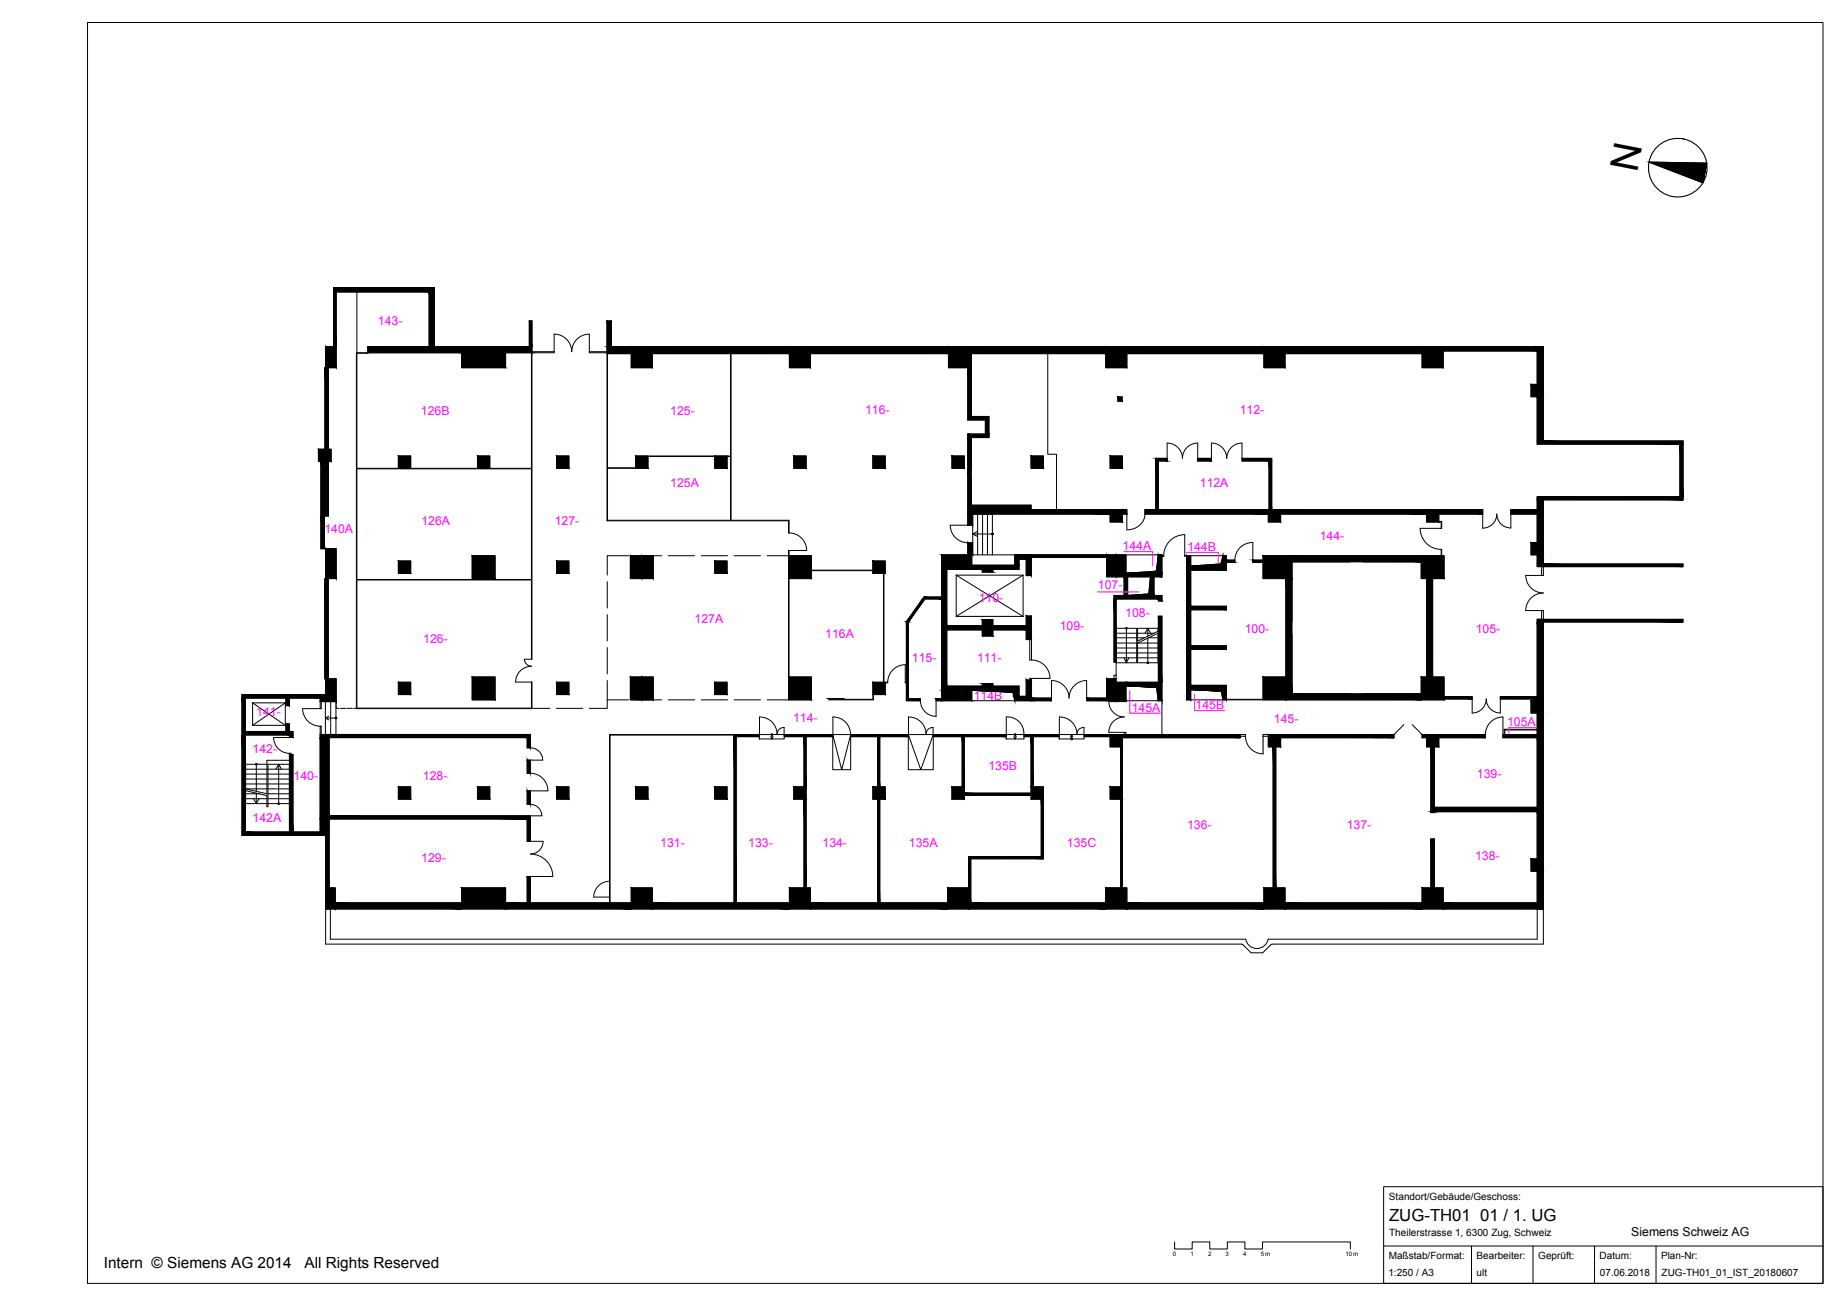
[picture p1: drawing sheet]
<svg xmlns="http://www.w3.org/2000/svg" width="420mm" height="297mm" viewBox="0 0 420 297" stroke-linecap="round" stroke-linejoin="round" font-family="sans-serif">
<!-- layer: S_Schraffur_Wand_tragend -->
<g fill="#000" stroke="#000" stroke-width=".23">
<path d="M233.1 167.2h8z"/>
<path d="M75.9 66.5l.6 12.4v-12.4zM75.9 66.5l.6 12.4h-.6z"/>
<path d="M74.1 78.9l2.4 4.8v-4.8zM74.1 78.9l2.4 4.8h-2.4z"/>
<path d="M75.9 65.5l23 1v-1zM75.9 65.5l23 1h-23z"/>
<path d="M97.7 66.5l1.2 12.4v-12.4zM97.7 66.5l1.2 12.4h-1.2z"/>
<path d="M83.7 78.9l21.4 1.4v-1.4zM83.7 78.9l21.4 1.4h-21.4z"/>
<path d="M105.1 78.9l10 4.8v-4.8zM105.1 78.9l10 4.8h-10z"/>
<path d="M120.5 73l.6 5.9v-5.9zM120.5 73l.6 5.9h-.6z"/>
<path d="M115.1 78.9l6 1.4v-1.4zM115.1 78.9l6 1.4h-6z"/>
<path d="M138.2 73l1 5.9v-5.9zM138.2 73l1 5.9h-1z"/>
<path d="M138.2 78.9l5.5 1.6v-1.6zM138.2 78.9l5.5 1.6h-5.5z"/>
<path d="M143.7 78.9l4.8 4.8v-4.8zM143.7 78.9l4.8 4.8h-4.8z"/>
<path d="M148.5 78.9l31.2 1.6v-1.6zM148.5 78.9l31.2 1.6h-31.2z"/>
<path d="M179.7 78.9l4.8 4.8v-4.8zM179.7 78.9l4.8 4.8h-4.8z"/>
<path d="M184.5 78.9l31.4 1.6v-1.6zM184.5 78.9l31.4 1.6h-31.4z"/>
<path d="M215.9 78.9l4.4 4.8v-4.8zM215.9 78.9l4.4 4.8h-4.4z"/>
<path d="M220.3 78.9l31.4 1.6v-1.6zM220.3 78.9l31.4 1.6h-31.4z"/>
<path d="M251.7 78.9l4.8 4.8v-4.8zM251.7 78.9l4.8 4.8h-4.8z"/>
<path d="M256.5 78.9l31.2 1.6v-1.6zM256.5 78.9l31.2 1.6h-31.2z"/>
<path d="M287.7 78.9l4.8 4.8v-4.8zM287.7 78.9l4.8 4.8h-4.8z"/>
<path d="M292.5 78.9l31.2 1.6v-1.6zM292.5 78.9l31.2 1.6h-31.2z"/>
<path d="M323.7 78.9l4.8 4.8v-4.8zM323.7 78.9l4.8 4.8h-4.8z"/>
<path d="M328.5 78.9l22.8 1v-1zM328.5 78.9l22.8 1h-22.8z"/>
<path d="M349.9 79.9l1.4 7.6v-7.6zM349.9 79.9l1.4 7.6h-1.4z"/>
<path d="M74 83.7l.8 18.6v-18.6zM74 83.7l.8 18.6h-.8z"/>
<path d="M220.3 80.5l.8 3.2v-3.2zM220.3 80.5l.8 3.2h-.8z"/>
<path d="M220.3 83.7l.8 11.1v-11.1zM220.3 83.7l.8 11.1h-.8z"/>
<path d="M220.3 99.6l.8 4.2v-4.2zM220.3 99.6l.8 4.2h-.8z"/>
<path d="M220.3 94.8l4.8 .8v-.8zM220.3 94.8l4.8 .8h-4.8z"/>
<path d="M224.3 95.6l.8 3.2v-3.2zM224.3 95.6l.8 3.2h-.8z"/>
<path d="M220.3 98.8l4.8 .8v-.8zM220.3 98.8l4.8 .8h-4.8z"/>
<path d="M254.4 90.4l1 .9v-.9zM254.4 90.4l1 .9h-1z"/>
<path d="M349.9 90.3l1.4 10.1v-10.1zM349.9 90.3l1.4 10.1h-1.4z"/>
<path d="M348.5 87.5l2.8 2.8v-2.8zM348.5 87.5l2.8 2.8h-2.8z"/>
<path d="M73 117.5l.8 7.4v-7.4zM73 117.5l.8 7.4h-.8z"/>
<path d="M73 105.1l1.8 12.4v-12.4zM73 105.1l1.8 12.4h-1.8z"/>
<path d="M72.5 102.3l2.9 2.8v-2.8zM72.5 102.3l2.9 2.8h-2.9z"/>
<path d="M90.7 103.8l2.8 2.8v-2.8zM90.7 103.8l2.8 2.8h-2.8z"/>
<path d="M108.7 103.8l2.8 2.8v-2.8zM108.7 103.8l2.8 2.8h-2.8z"/>
<path d="M126.7 103.8l2.8 2.8v-2.8zM126.7 103.8l2.8 2.8h-2.8z"/>
<path d="M144.7 103.8l2.8 2.8v-2.8zM144.7 103.8l2.8 2.8h-2.8z"/>
<path d="M162.7 103.8l2.8 2.8v-2.8zM162.7 103.8l2.8 2.8h-2.8z"/>
<path d="M180.7 103.8l2.8 2.8v-2.8zM180.7 103.8l2.8 2.8h-2.8z"/>
<path d="M198.7 103.8l2.8 2.8v-2.8zM198.7 103.8l2.8 2.8h-2.8z"/>
<path d="M216.7 103.8l2.8 2.8v-2.8zM216.7 103.8l2.8 2.8h-2.8z"/>
<path d="M220.3 103.8l.8 2.8v-2.8zM220.3 103.8l.8 2.8h-.8z"/>
<path d="M220.3 106.6l.8 8.4v-8.4zM220.3 106.6l.8 8.4h-.8z"/>
<path d="M220.3 117l1.1 2.5v-2.5zM220.3 117l1.1 2.5h-1.1z"/>
<path d="M220.3 115l14.4 1v-1zM220.3 115l14.4 1h-14.4z"/>
<path d="M234.7 103.8l2.8 2.8v-2.8zM234.7 103.8l2.8 2.8h-2.8z"/>
<path d="M220.3 116l32.4 1v-1zM220.3 116l32.4 1h-32.4z"/>
<path d="M252.7 116l2.8 2.8v-2.8zM252.7 116l2.8 2.8h-2.8z"/>
<path d="M252.7 103.8l2.8 2.8v-2.8zM252.7 103.8l2.8 2.8h-2.8z"/>
<path d="M255.5 116l1 1v-1zM255.5 116l1 1h-1z"/>
<path d="M263 104.9l.6 11.1v-11.1zM263 104.9l.6 11.1h-.6z"/>
<path d="M263 104.3l2.6 .6v-.6zM263 104.3l2.6 .6h-2.6z"/>
<path d="M272.6 104.3l3.1 .6v-.6zM272.6 104.3l3.1 .6h-3.1z"/>
<path d="M260.6 116l28.1 1v-1zM260.6 116l28.1 1h-28.1z"/>
<path d="M282.7 104.3l6.7 .6v-.6zM282.7 104.3l6.7 .6h-6.7z"/>
<path d="M288.8 104.9l.6 11.1v-11.1zM288.8 104.9l.6 11.1h-.6z"/>
<path d="M288.7 116l2.8 2.8v-2.8zM288.7 116l2.8 2.8h-2.8z"/>
<path d="M291.5 116l33.2 1v-1zM291.5 116l33.2 1h-33.2z"/>
<path d="M324.7 116l2.8 2.8v-2.8zM324.7 116l2.8 2.8h-2.8z"/>
<path d="M327.5 116l10 1v-1zM327.5 116l10 1h-10z"/>
<path d="M349.9 113.8l1.4 2.2v-2.2zM349.9 113.8l1.4 2.2h-1.4z"/>
<path d="M343.9 116l7.4 1v-1zM343.9 116l7.4 1h-7.4z"/>
<path d="M349.9 117l1.4 6.5v-6.5zM349.9 117l1.4 6.5h-1.4z"/>
<path d="M349.9 100.4l33.2 .7v-.7zM349.9 100.4l33.2 .7h-33.2z"/>
<path d="M382.4 101.1l.7 12v-12zM382.4 101.1l.7 12h-.7z"/>
<path d="M349.9 113.1l33.2 .7v-.7zM349.9 113.1l33.2 .7h-33.2z"/>
<path d="M73.9 131.7l.8 22.8v-22.8zM73.9 131.7l.8 22.8h-.8z"/>
<path d="M74.1 124.9l2.4 6.8v-6.8zM74.1 124.9l2.4 6.8h-2.4z"/>
<path d="M90.7 127.7l2.8 2.8v-2.8zM90.7 127.7l2.8 2.8h-2.8z"/>
<path d="M107.5 126.5l5.2 5.2v-5.2zM107.5 126.5l5.2 5.2h-5.2z"/>
<path d="M126.7 127.7l2.8 2.8v-2.8zM126.7 127.7l2.8 2.8h-2.8z"/>
<path d="M143.5 126.5l2.6 5.2v-5.2zM143.5 126.5l2.6 5.2h-2.6z"/>
<path d="M146.1 126.5l2.6 5.2v-5.2zM146.1 126.5l2.6 5.2h-2.6z"/>
<path d="M162.7 127.7l2.8 2.8v-2.8zM162.7 127.7l2.8 2.8h-2.8z"/>
<path d="M179.5 126.5l5.2 5.2v-5.2zM179.5 126.5l5.2 5.2h-5.2z"/>
<path d="M198.7 127.7l2.8 2.8v-2.8zM198.7 127.7l2.8 2.8h-2.8z"/>
<path d="M210 136.3l-3.2 5.2 3.7-5.2zM210 136.3l-3.2 5.2h-.5z"/>
<path d="M210.3 135.9l4 .4v-.4zM210.3 135.9l4 .4h-4.3z"/>
<path d="M214.3 129.6l1.2 12.8v-12.8zM214.3 129.6l1.2 12.8h-1.2z"/>
<path d="M214.3 126.3l6.9 2.4v-2.4zM214.3 126.3l6.9 2.4h-6.9z"/>
<path d="M220.3 123.5l1.1 2.8v-2.8zM220.3 123.5l1.1 2.8h-1.1z"/>
<path d="M223.6 129.6l2.4 .6v-.6zM223.6 129.6l2.4 .6h-2.4z"/>
<path d="M231 127.3l.9 1.4v-1.4zM231 127.3l.9 1.4h-.9z"/>
<path d="M214.3 128.7l17.6 .9v-.9zM214.3 128.7l17.6 .9h-17.6z"/>
<path d="M231 126.9l3.8 .4v-.4zM231 126.9l3.8 .4h-3.8z"/>
<path d="M233.6 127.3l1.2 3.7v-3.7zM233.6 127.3l1.2 3.7h-1.2z"/>
<path d="M231 126.3l20.9 .6v-.6zM231 126.3l20.9 .6h-20.9z"/>
<path d="M253.6 136.3l.4 14.4v-14.4zM253.6 136.3l.4 14.4h-.4z"/>
<path d="M251.9 126.3l2.1 5v-5zM251.9 126.3l2.1 5h-2.1z"/>
<path d="M254.1 126.3l2.2 5v-5zM254.1 126.3l2.2 5h-2.2z"/>
<path d="M255.9 131.3l.8 4.2v-4.2zM255.9 131.3l.8 4.2h-.8z"/>
<path d="M261.9 131.3l.8 4.2v-4.2zM261.9 131.3l.8 4.2h-.8z"/>
<path d="M263.7 126.3l.8 .3v-.3zM263.7 126.3l.8 .3h-.8z"/>
<path d="M263.7 126.6l.8 3.9v-3.9zM263.7 126.6l.8 3.9h-.8z"/>
<path d="M256.3 130.5l8.2 .8v-.8zM256.3 130.5l8.2 .8h-8.2z"/>
<path d="M253.6 135.5l10.9 .8v-.8zM253.6 135.5l10.9 .8h-10.9z"/>
<path d="M263.7 136.3l.8 .5v-.5zM263.7 136.3l.8 .5h-.8z"/>
<path d="M270.1 126.5l.9 2.3v-2.3zM270.1 126.5l.9 2.3h-.9z"/>
<path d="M270.1 129.8l.9 8.2v-8.2zM270.1 129.8l.9 8.2h-.9z"/>
<path d="M270.1 138.8l.9 8.2v-8.2zM270.1 138.8l.9 8.2h-.9z"/>
<path d="M278.4 126.5l.8 2.3v-2.3zM278.4 126.5l.8 2.3h-.8z"/>
<path d="M270.1 128.8l9.1 1v-1zM270.1 128.8l9.1 1h-9.1z"/>
<path d="M270.1 138l9.1 .8v-.8zM270.1 138l9.1 .8h-9.1z"/>
<path d="M279.2 127.5l1.9 .5v-.5zM279.2 127.5l1.9 .5h-1.9z"/>
<path d="M285.2 127.5l2.3 .5v-.5zM285.2 127.5l2.3 .5h-2.3z"/>
<path d="M287.5 126.5l5.2 5.2v-5.2zM287.5 126.5l5.2 5.2h-5.2z"/>
<path d="M292.7 127.9l1.4 3.8v-3.8zM292.7 127.9l1.4 3.8h-1.4z"/>
<path d="M292.7 131.7l1.4 26.2v-26.2zM292.7 131.7l1.4 26.2h-1.4z"/>
<path d="M292.7 126.5l30.8 1.4v-1.4zM292.7 126.5l30.8 1.4h-30.8z"/>
<path d="M324.7 131.7l1.4 22.4v-22.4zM324.7 131.7l1.4 22.4h-1.4z"/>
<path d="M323.5 126.5l5.2 5.2v-5.2zM323.5 126.5l5.2 5.2h-5.2z"/>
<path d="M349.9 126.3l1.4 2.1v-2.1zM349.9 126.3l1.4 2.1h-1.4z"/>
<path d="M348.5 123.5l2.8 2.8v-2.8zM348.5 123.5l2.8 2.8h-2.8z"/>
<path d="M349.9 128.4l33.2 .6v-.6zM349.9 128.4l33.2 .6h-33.2z"/>
<path d="M55.1 158.9l.8 7.6v-7.6zM55.1 158.9l.8 7.6h-.8z"/>
<path d="M65.1 158.9l.8 1.7v-1.7zM65.1 158.9l.8 1.7h-.8z"/>
<path d="M55.1 158.1l19 .8v-.8zM55.1 158.1l19 .8h-19z"/>
<path d="M72.9 158.9l1.2 .8v-.8zM72.9 158.9l1.2 .8h-1.2z"/>
<path d="M74.1 154.5l2.4 5.2v-5.2zM74.1 154.5l2.4 5.2h-2.4z"/>
<path d="M90.7 155.3l2.8 2.8v-2.8zM90.7 155.3l2.8 2.8h-2.8z"/>
<path d="M107.5 154.1l5.2 5.2v-5.2zM107.5 154.1l5.2 5.2h-5.2z"/>
<path d="M126.7 155.3l2.8 2.8v-2.8zM126.7 155.3l2.8 2.8h-2.8z"/>
<path d="M143.5 154.1l2.6 5.2v-5.2zM143.5 154.1l2.6 5.2h-2.6z"/>
<path d="M146.1 154.1l2.6 5.2v-5.2zM146.1 154.1l2.6 5.2h-2.6z"/>
<path d="M162.7 155.3l2.8 2.8v-2.8zM162.7 155.3l2.8 2.8h-2.8z"/>
<path d="M179.5 154.1l5.2 5.2v-5.2zM179.5 154.1l5.2 5.2h-5.2z"/>
<path d="M198.7 155.3l2.8 2.8v-2.8zM198.7 155.3l2.8 2.8h-2.8z"/>
<path d="M206.3 141.6l.4 17.5v-17.5zM206.3 141.6l.4 17.5h-.4z"/>
<path d="M206.3 141.5l.4 .1 .1-.1zM206.3 141.5l.4 .1h-.4z"/>
<path d="M206.3 159.1l3.2 .4v-.4zM206.3 159.1l3.2 .4h-3.2z"/>
<path d="M213.1 159.1l1.2 .4v-.4zM213.1 159.1l1.2 .4h-1.2z"/>
<path d="M214.3 143.4l1.2 12.8v-12.8zM214.3 143.4l1.2 12.8h-1.2z"/>
<path d="M214.3 157.1l6.9 2.4v-2.4zM214.3 157.1l6.9 2.4h-6.9z"/>
<path d="M223.6 141l2.4 1.4v-1.4zM223.6 141l2.4 1.4h-2.4z"/>
<path d="M223.6 143.4l2.4 1.4v-1.4zM223.6 143.4l2.4 1.4h-2.4z"/>
<path d="M223.6 155.6l2.4 .6v-.6zM223.6 155.6l2.4 .6h-2.4z"/>
<path d="M214.3 156.2l17.6 .9v-.9zM214.3 156.2l17.6 .9h-17.6z"/>
<path d="M231 157.1l.9 1.4v-1.4zM231 157.1l.9 1.4h-.9z"/>
<path d="M233.6 140.2l1.2 2.2v-2.2zM233.6 140.2l1.2 2.2h-1.2z"/>
<path d="M214.3 142.4l20.5 1v-1zM214.3 142.4l20.5 1h-20.5z"/>
<path d="M233.6 143.4l1.2 2.2v-2.2zM233.6 143.4l1.2 2.2h-1.2z"/>
<path d="M233.6 154.8l1.2 3.7v-3.7zM233.6 154.8l1.2 3.7h-1.2z"/>
<path d="M231 158.5l3.8 1v-1zM231 158.5l3.8 1h-3.8z"/>
<path d="M234.8 158.9l4.5 .6v-.6zM234.8 158.9l4.5 .6h-4.5z"/>
<path d="M247.3 158.9l4.6 .6v-.6zM247.3 158.9l4.6 .6h-4.6z"/>
<path d="M251.9 154.5l2.1 5v-5zM251.9 154.5l2.1 5h-2.1z"/>
<path d="M254.1 155.3l2.2 4.2v-4.2zM254.1 155.3l2.2 4.2h-2.2z"/>
<path d="M263.7 140.3l.8 15v-15zM263.7 140.3l.8 15h-.8z"/>
<path d="M256.3 155.3l8.2 .8v-.8zM256.3 155.3l8.2 .8h-8.2z"/>
<path d="M263.7 156.1l.8 3.4v-3.4zM263.7 156.1l.8 3.4h-.8z"/>
<path d="M270.1 147.8l.9 8.2v-8.2zM270.1 147.8l.9 8.2h-.9z"/>
<path d="M270.1 157l.9 2.3v-2.3zM270.1 157l.9 2.3h-.9z"/>
<path d="M270.1 147l9.1 .8v-.8zM270.1 147l9.1 .8h-9.1z"/>
<path d="M270.1 156l9.1 1v-1zM270.1 156l9.1 1h-9.1z"/>
<path d="M278.4 157l.8 2.3v-2.3zM278.4 157l.8 2.3h-.8z"/>
<path d="M287.5 154.1l5.2 5.2v-5.2zM287.5 154.1l5.2 5.2h-5.2z"/>
<path d="M292.7 157.9l30.8 1.4v-1.4zM292.7 157.9l30.8 1.4h-30.8z"/>
<path d="M323.5 154.1l5.2 5.2v-5.2zM323.5 154.1l5.2 5.2h-5.2z"/>
<path d="M328.7 158.6l6.4 .5v-.5zM328.7 158.6l6.4 .5h-6.4z"/>
<path d="M341.5 158.6l8.4 .5v-.5zM341.5 158.6l8.4 .5h-8.4z"/>
<path d="M349.9 141.6l1.4 17.9v-17.9zM349.9 141.6l1.4 17.9h-1.4z"/>
<path d="M348.5 159.5l2.8 2.8v-2.8zM348.5 159.5l2.8 2.8h-2.8z"/>
<path d="M349.9 141l33.2 .6v-.6zM349.9 141l33.2 .6h-33.2z"/>
<path d="M55.1 167.3l.8 22.1v-22.1zM55.1 167.3l.8 22.1h-.8z"/>
<path d="M65.1 164.8l.8 1.7v-1.7zM65.1 164.8l.8 1.7h-.8z"/>
<path d="M55.1 166.5l11.6 .8v-.8zM55.1 166.5l11.6 .8h-11.6z"/>
<path d="M65.9 167.3l.8 .6v-.6zM65.9 167.3l.8 .6h-.8z"/>
<path d="M65.9 171.7l.8 17.7v-17.7zM65.9 171.7l.8 17.7h-.8z"/>
<path d="M72.9 167.9l2 17.8v-17.8zM72.9 167.9l2 17.8h-2z"/>
<path d="M90.7 179.1l2.8 2.8v-2.8zM90.7 179.1l2.8 2.8h-2.8z"/>
<path d="M108.7 179.1l2.8 2.8v-2.8zM108.7 179.1l2.8 2.8h-2.8z"/>
<path d="M72.9 167.2l47.8 .7v-.7zM72.9 167.2l47.8 .7h-47.8z"/>
<path d="M120 167.9l.7 2.3v-2.3zM120 167.9l.7 2.3h-.7z"/>
<path d="M120 173l.7 3v-3zM120 173l.7 3h-.7z"/>
<path d="M126.7 179.1l2.8 2.8v-2.8zM126.7 179.1l2.8 2.8h-2.8z"/>
<path d="M144.7 179.1l2.8 2.8v-2.8zM144.7 179.1l2.8 2.8h-2.8z"/>
<path d="M162.7 179.1l2.8 2.8v-2.8zM162.7 179.1l2.8 2.8h-2.8z"/>
<path d="M167.1 167.7l.5 37.8v-37.8zM167.1 167.7l.5 37.8h-.5z"/>
<path d="M167.1 167.2l5.7 .5v-.5zM167.1 167.2l5.7 .5h-5.7z"/>
<path d="M183 167.7l.5 11.4v-11.4zM183 167.7l.5 11.4h-.5z"/>
<path d="M180.7 179.1l2.8 2.8v-2.8zM180.7 179.1l2.8 2.8h-2.8z"/>
<path d="M178.5 167.2l11 .5v-.5zM178.5 167.2l11 .5h-11z"/>
<path d="M199.8 167.7l.4 11.4v-11.4zM199.8 167.7l.4 11.4h-.4z"/>
<path d="M198.7 179.1l2.8 2.8v-2.8zM198.7 179.1l2.8 2.8h-2.8z"/>
<path d="M193.6 167.2l13.1 .5v-.5zM193.6 167.2l13.1 .5h-13.1z"/>
<path d="M219 167.7l.5 11.4v-11.4zM219 167.7l.5 11.4h-.5z"/>
<path d="M216.7 179.1l2.8 2.8v-2.8zM216.7 179.1l2.8 2.8h-2.8z"/>
<path d="M212.4 167.2l16.6 .5v-.5zM212.4 167.2l16.6 .5h-16.6z"/>
<path d="M234.7 167.7l.5 11.4v-11.4zM234.7 167.7l.5 11.4h-.5z"/>
<path d="M234.7 179.1l2.8 2.8v-2.8zM234.7 179.1l2.8 2.8h-2.8z"/>
<path d="M233.1 167.2l8 .5v-.5zM233.1 167.2l8 .5h-8z"/>
<path d="M246.8 167.2l5.9 .5v-.5zM246.8 167.2l5.9 .5h-5.9z"/>
<path d="M255.1 170l.4 9.1v-9.1zM255.1 170l.4 9.1h-.4z"/>
<path d="M252.7 179.1l2.8 2.8v-2.8zM252.7 179.1l2.8 2.8h-2.8z"/>
<path d="M252.7 167.2l2.8 2.8v-2.8zM252.7 167.2l2.8 2.8h-2.8z"/>
<path d="M255.5 167.2l26.8 .7v-.7zM255.5 167.2l26.8 .7h-26.8z"/>
<path d="M289.8 170l.6 32.1v-32.1zM289.8 170l.6 32.1h-.6z"/>
<path d="M288.7 167.2l2.8 2.8v-2.8zM288.7 167.2l2.8 2.8h-2.8z"/>
<path d="M291.5 167.2l25.8 .7v-.7zM291.5 167.2l25.8 .7h-25.8z"/>
<path d="M323.7 167.2l1 .7v-.7zM323.7 167.2l1 .7h-1z"/>
<path d="M325.7 170l.8 13.8v-13.8zM325.7 170l.8 13.8h-.8z"/>
<path d="M324.7 167.2l2.8 2.8v-2.8zM324.7 167.2l2.8 2.8h-2.8z"/>
<path d="M327.5 167.2l10.6 .7v-.7zM327.5 167.2l10.6 .7h-10.6z"/>
<path d="M349.9 162.3l1.4 4.9v-4.9zM349.9 162.3l1.4 4.9h-1.4z"/>
<path d="M342.1 167.2l9.2 .7v-.7zM342.1 167.2l9.2 .7h-9.2z"/>
<path d="M349.9 167.9l1.4 15.9v-15.9zM349.9 167.9l1.4 15.9h-1.4z"/>
<path d="M72.9 186.4l2 3v-3zM72.9 186.4l2 3h-2z"/>
<path d="M55.1 189.4l19.8 .8v-.8zM55.1 189.4l19.8 .8h-19.8z"/>
<path d="M74.1 190.2l.8 11.9v-11.9zM74.1 190.2l.8 11.9h-.8z"/>
<path d="M72.9 185.7l47.8 .7v-.7zM72.9 185.7l47.8 .7h-47.8z"/>
<path d="M120 186.4l.7 5.1v-5.1zM120 186.4l.7 5.1h-.7z"/>
<path d="M120 199.5l.7 6v-6zM120 199.5l.7 6h-.7z"/>
<path d="M120 180l.7 3.1v-3.1zM120 180l.7 3.1h-.7z"/>
<path d="M183 181.9l.5 20.2v-20.2zM183 181.9l.5 20.2h-.5z"/>
<path d="M199.8 181.9l.4 23.6v-23.6zM199.8 181.9l.4 23.6h-.4z"/>
<path d="M220.5 195.5l.5 10v-10zM220.5 195.5l.5 10h-.5z"/>
<path d="M219.5 180.5l15.2 .5v-.5zM219.5 180.5l15.2 .5h-15.2z"/>
<path d="M237 181.9l.5 13.1v-13.1zM237 181.9l.5 13.1h-.5z"/>
<path d="M220.5 195l17 .5v-.5zM220.5 195l17 .5h-17z"/>
<path d="M255.1 181.9l.4 20.2v-20.2zM255.1 181.9l.4 20.2h-.4z"/>
<path d="M325.7 191l.8 11.1v-11.1zM325.7 191l.8 11.1h-.8z"/>
<path d="M325.7 184.8l.8 .2v-.2zM325.7 184.8l.8 .2h-.8z"/>
<path d="M349.9 198.3l1.4 7.2v-7.2zM349.9 198.3l1.4 7.2h-1.4z"/>
<path d="M325.7 183.8l25.6 1v-1zM325.7 183.8l25.6 1h-25.6z"/>
<path d="M349.9 184.8l1.4 10.7v-10.7zM349.9 184.8l1.4 10.7h-1.4z"/>
<path d="M348.5 195.5l2.8 2.8v-2.8zM348.5 195.5l2.8 2.8h-2.8z"/>
<path d="M74.1 202.1l2.2 4.8v-4.8zM74.1 202.1l2.2 4.8h-2.2z"/>
<path d="M76.3 205.5l28.8 1.4v-1.4zM76.3 205.5l28.8 1.4h-28.8z"/>
<path d="M105.1 202.1l10 4.8v-4.8zM105.1 202.1l10 4.8h-10z"/>
<path d="M115.1 205.5l28.6 1.4v-1.4zM115.1 205.5l28.6 1.4h-28.6z"/>
<path d="M143.7 202.1l4.8 4.8v-4.8zM143.7 202.1l4.8 4.8h-4.8z"/>
<path d="M148.5 205.5l31.2 1.4v-1.4zM148.5 205.5l31.2 1.4h-31.2z"/>
<path d="M179.7 202.1l4.8 4.8v-4.8zM179.7 202.1l4.8 4.8h-4.8z"/>
<path d="M184.5 205.5l31.2 1.4v-1.4zM184.5 205.5l31.2 1.4h-31.2z"/>
<path d="M215.7 202.1l4.8 4.8v-4.8zM215.7 202.1l4.8 4.8h-4.8z"/>
<path d="M220.5 205.5l31.2 1.4v-1.4zM220.5 205.5l31.2 1.4h-31.2z"/>
<path d="M251.7 202.1l4.8 4.8v-4.8zM251.7 202.1l4.8 4.8h-4.8z"/>
<path d="M256.5 205.5l31.2 1.4v-1.4zM256.5 205.5l31.2 1.4h-31.2z"/>
<path d="M287.7 202.1l4.8 4.8v-4.8zM287.7 202.1l4.8 4.8h-4.8z"/>
<path d="M292.5 205.5l31.2 1.4v-1.4zM292.5 205.5l31.2 1.4h-31.2z"/>
<path d="M323.7 202.1l4.8 4.8v-4.8zM323.7 202.1l4.8 4.8h-4.8z"/>
<path d="M328.5 205.5l22.8 1.4v-1.4zM328.5 205.5l22.8 1.4h-22.8z"/>
</g>
<!-- layer: S_Leitungssteigschacht-Schraffur -->
<g fill="#000" stroke="#000" stroke-width=".23">
<path d="M261.9 131.3v3.9h-.4zM263.7 126.3v3.7h-.5zM278.4 126.5v1.9h-.5zM221.2 157.1h9.8v.5zM256.3 156.1h7.4v.4zM271 157h7.4v.3z"/>
<path d="M261.5 135.2l.4 .3v-.3zM256.7 135.5l4.8-.3 .4 .3z"/>
<path d="M263.2 130l.5 .5v-.5zM256.3 130.5l6.9-.5 .5 .5z"/>
<path d="M277.9 128.4l.5 .4v-.4zM271 128.8l6.9-.4 .5 .4z"/>
<path d="M221.2 157.1l9.8 .5zM230.5 157.6h.5v1.9z"/>
<path d="M256.3 156.1l7.4 .4zM263.2 156.5h.5v3z"/>
<path d="M271 157l7.4 .3zM278 157.3h.4v2z"/>
</g>
<!-- layer: L_Massstab -->
<path d="M267.3 282.7v1.6h4v-1.6h4v1.6h4v-1.6h4v1.6h4v-1.6h20v1.6" fill="none" stroke="#000" stroke-width=".23"/>
<!-- layer: A_Wand_massiv -->
<g fill="none" stroke="#000" stroke-width=".23">
<path d="M75.9 65.5h23v13.4h6.2v1.4h-21.4v-1.4h14v-12.4h-21.2v12.4h-.6zM120.5 73v5.9h-5.4v1.4h6v-7.3M138.2 73v7.5h5.5v-1.6h-4.5v-5.9M148.5 78.9h31.2v1.6h-31.2zM184.5 78.9h31.4v1.6h-31.4zM256.5 78.9h31.2v1.6h-31.2zM292.5 78.9h31.2v1.6h-31.2zM328.5 78.9h22.8v8.6h-1.4v-7.6h-21.4zM74 83.7h.8v18.6h-.8zM349.9 90.3h1.4v10.1h31.8v13.4h-31.8v9.7h-1.4v-6.5h-6v-1h6v-2.9h32.5v-12h-32.5zM221.1 105.8v-6.2h4v-4.8h-4v-14.3h30.6v-1.6h-31.4v16.7h4v3.2h-4v20.7h1.1v-2.5h31.3v-1h-18v-1h-13.6v-6.2M255.5 116h1v1h-1z"/>
<path d="M255.5 116v1M260.6 116h28.1v1h-28.1zM263 104.3h2.6v.6h-2v11.1h-.6zM272.6 104.3h3.1v.6h-3.1zM282.7 104.3h6.7v11.7h-.6v-11.1h-6.1zM288.7 116v1M291.5 116h33.2v1h-33.2zM327.5 116h10v1h-10zM73.8 124.9v-7.4h1v-12.4h-1.8v19.8h1.1M73.9 131.7h.8v22.8h-.8zM214.3 135.9h-4l-4 5.6v18h3.2v-.4h-2.8v-17.5l3.8-5.3h3.8M256.3 130.5h7.4v-4.2h.8v5h-1.8v4.2h1.8v1.3h-.8v-.5h-9.7v14.4h-.4v-15.2h2.3v-4.2"/>
<path d="M256.7 131.3h5.2v4.2h-5.2zM270.1 126.5h.9v2.3h7.4v-2.3h.8v3.3h-8.2v8.2h8.2v.8h-8.2v8.2h8.2v.8h-8.2v8.2h8.2v3.3h-.8v-2.3h-7.4v2.3h-.9zM279.2 127.5h1.9v.5h-1.9zM285.2 127.5h2.3v.5h-2.3zM307.3 127.9h-13.2v13.5M310.3 127.9h13.2v-1.4h-30.8v32.8h30.8v-1.4h-13.2M383.1 128.4h-31.8v-2.1h-1.4v2.7h33.2M55.1 158.1h19v1.6h-1.2v-.8h-7v1.7h-.8v-1.7h-9.2v7.6h9.2v-1.7h.8v1.7h.8v1.4h-.8v-.6h-10v22.1h10v-17.7h.8v17.7h6.2v-22.2h47.8v3h-.7v-2.3h-45.1v17.8h45.8v5.8h-.7v-5.1h-45.1v15.7h-.8v-11.9h-19zM214.3 159.1h-1.2v.4h8.1v-2.4h9.8v2.4h3.8v-4.7h-1.2v3.7h-1.7v-2.3h-5.9v-.6h-2.4v.6h-8.1v-12.8h8.1v1.4h2.4v-1.4h7.6v2.2h1.2v-5.4h-1.2v2.2h-7.6v-1.4h-2.4v1.4h-8.1v-12.8h8.1v.6h2.4v-.6h5.9v-2.3h1.7v3.7h1.2v-4.1h17.1v-.6h-20.9v2.4h-9.8v-2.4h.2v-2.8h-1.1v2.8h-6v33.2M253.6 153.7h.4v.8h-.4zM263.7 140.3h.8v19.2h-.8v-3.4h-7.4v-.8h7.4zM294.1 144.4v13.5h13.2"/>
<path d="M324.7 141.4v-9.7h1.4v22.4h-1.4v-9.7M328.7 158.6h6.4v.5h-6.4zM341.5 158.6h8.4v.5h-8.4zM383.1 141h-33.2v18.5h1.4v-17.9h31.8M120 173h.7v3h-.7zM167.1 167.2h5.7v.5h-5.2v37.8h-.5zM178.5 167.2h11v.5h-6v11.4h-.5v-11.4h-4.5zM193.6 167.2h13.1v.5h-6.5v11.4h-.4v-11.4h-6.2zM212.4 167.2h16.6v.5h-9.5v11.4h-.5v-11.4h-6.6zM233.1 167.2h8v.5h-5.9v11.4h-.5v-11.4h-1.6zM246.8 167.2h5.9v.5h-5.9zM255.1 170h.4v9.1h-.4z"/>
<path d="M255.5 167.2h26.8v.7h-26.8zM291.5 167.2h25.8v.7h-25.8zM323.7 167.2h1v.7h-1zM325.7 170h.8v13.8h23.4v-15.9h-7.8v-.7h7.8v-4.9h1.4v33.2h-1.4v-10.7h-23.4v.2h-.8zM327.5 167.2h10.6v.7h-10.6zM120 199.5h.7v6h23v1.4h-28.6v-1.4h4.9zM120 180h.7v3.1h-.7zM183 181.9h.5v20.2h-.5zM199.8 181.9h.4v23.6h-.4zM219.5 180.5h15.2v.5h-15.2zM220.5 195h16.5v-13.1h.5v13.6h-16.5v10h-.5zM255.1 181.9h.4v20.2h-.4z"/>
<path d="M325.7 191h.8v11.1h-.8zM76.3 205.5h28.8v1.4h-28.8zM148.5 205.5h31.2v1.4h-31.2zM184.5 205.5h31.2v1.4h-31.2zM220.5 205.5h31.2v1.4h-31.2zM256.5 205.5h31.2v1.4h-31.2zM292.5 205.5h31.2v1.4h-31.2zM349.9 206.9v6.9h-61.3M351.3 206.9h-22.8v-1.4h21.4v-7.2h1.4v16.6h-61.7l-2.2 2h-2.6l-2.2-2h-208.5v-8h1.1v6.9h208.3a2.6 2.6 0 0 0 2.6 2.1 2.6 2.6 0 0 0 2.5-2.1"/>
</g>
<!-- layer: A_Treppen+Lift -->
<g fill="none" stroke="#000" stroke-width=".23">
<path d="M221.4 117h4.5v9.3h-4.5M221.4 119.5v4M222.5 117v9.3M223.6 117v9.3M224.8 117v9.3M217.6 130.9v9.4M217.6 130.9h15.3M217.6 130.9l15.3 9.4M221.4 121.5h4.5M221.4 121.5l1.1 .6M222.5 120.9l-1.1 .6M232.9 130.9v9.4"/>
<path d="M232.9 130.9l-15.3 9.4M57.5 160h7.4M57.5 160v5.1M57.5 160l7.4 5.1M64.9 160v5.1M64.9 160l-7.4 5.1M74.1 159.7h2.4v7.5h-2.4zM75.3 159.7v7.5M217.6 140.3h15.3M254 143h4.7v7.9h-4.7zM254 144.1h4.7M254 146.4h4.7"/>
<path d="M254 147.5h4.7M254 148.6h4.7M254 149.7h4.7M254 145.2h4.7M255.8 149.7l.6 1.2M256.4 143v7.9M256.9 149.7l-.5 1.2M258.9 143h4.7v.7l-4.7 2.2zM258.9 146.4l4.7-2.3v6.8h-4.7zM258.9 144.1h3.8M258.9 146.4h4.7M258.9 147.5h4.7"/>
<path d="M258.9 148.6h4.7M258.9 149.7h4.7M258.9 145.2h1.6M261.2 143v1.8M261.2 145.3v5.6M261.2 143l.7 1.1M261.2 143l-.6 1.1M261.4 145.2h2.2M55.9 179.6h4.9M55.9 178.4h4.9M55.9 177.3h4.9M55.9 176.2h4.9"/>
<path d="M55.9 175.1h4.9M57.5 165.1h7.4M58.3 174v6.1M60.8 174h-4.9v5.6M61 179.6h4.9M61 178.4h4.9M61 177.3h4.9M61 176.2h4.9M61 175.1h4.9M63.4 174v8.9M63.4 174l-.6 1.1M63.4 174l.7 1.1"/>
<path d="M65.9 173.1h-5.1v7.6l-4.9-1.1M74.1 163.4h2.4M74.1 163.4l.7 .5M74.8 163l-.7 .4M172.8 167.2h5.7v1h-5.7zM175.4 167.6l.3 .6M175.7 167.2v1M176 167.6l-.3 .6M189.5 167.2h4.1v8h-4.1zM189.5 167.2l2.1 8 2-8M206.7 167.2h5.7v8h-5.7zM206.7 167.2l2.9 8 2.8-8"/>
<path d="M229 167.2h4.1v1h-4.1zM230.8 167.6l.2 .6M231 167.2v1M231.3 167.6l-.3 .6M241.1 167.2h5.7v1h-5.7zM243.9 167.2v1M243.9 167.2l.3 .6M243.9 167.2l-.3 .6M55.9 180.7h3.1M55.9 181.8h4.9M57.7 181.8l.6 1.1M58.3 180.5v2.4"/>
<path d="M59 181.8l-.7 1.1M60.8 182.9h-4.9v-2.9l4.9 1.1v2.5h.2v-9.6h4.9v8.9h-4.9M61 180.7h4.9M61 181.8h4.9"/>
<circle cx="225.9" cy="121.5" r=".2"/>
<circle cx="256.4" cy="143" r=".2"/>
<circle cx="261.2" cy="150.9" r=".2"/>
<circle cx="58.3" cy="174" r=".2"/>
<circle cx="76.5" cy="163.4" r=".2"/>
<circle cx="175.7" cy="167.2" r=".2"/>
<circle cx="231" cy="167.2" r=".2"/>
<circle cx="243.9" cy="168.2" r=".2"/>
<circle cx="63.4" cy="182.9" r=".2"/>
</g>
<!-- layer: A_Tueren -->
<g fill="none" stroke="#000" stroke-width=".23">
<path d="M126.1 80.1v-4a4 4 0 0 1 4 4 4 4 0 0 1 4-4v4M220.3 119.5h-4a4 4 0 0 0 4 4M256.5 117v3.6M260.6 117a3.9 3.9 0 0 1-4.1 3.6M265.6 104.3v-3.4a3.5 3.5 0 0 1 3.5 3.4 3.5 3.5 0 0 1 3.5-3.4v3.4M275.7 104.3v-3.4a3.5 3.5 0 0 1 3.5 3.4 3.5 3.5 0 0 1 3.5-3.4v3.4M337.5 117v3.2a3.2 3.2 0 0 0 3.2-3.2 3.2 3.2 0 0 0 3.2 3.2v-3.2M179.6 121.3a4 4 0 0 1 4 4h-4M269.7 126.5v-4.8a4.8 4.8 0 0 0-4.8 4.9M281.1 127.5a4 4 0 0 1 4.1-4v4.5M328 120.3h-4.8a4.8 4.8 0 0 0 4.9 4.7M351.3 131h-4a4 4 0 0 0 4 4 4 4 0 0 0-4 4h4"/>
<path d="M121 150h-1.6a1.6 1.6 0 0 0 1.6 1.6 3.6 3.6 0 0 0-3.6 3.6h3.6M188.2 159h4M202 155.3a4 4 0 0 1 4-4v4M209.5 159.5a3.6 3.6 0 0 0 3.6 3.6v-3.6M234.8 150.2a4.2 4.2 0 0 1 4.2 4.2h-4.2M239.3 158.9v-4a4 4 0 0 1 4 4 4 4 0 0 1 4-4v4M252.4 159.7a3.5 3.5 0 0 0 3.5 3.5 3.5 3.5 0 0 0-3.5 3.5M252.4 159.7h3.5M335.1 159.1v3.2a3.2 3.2 0 0 0 3.2-3.2 3.2 3.2 0 0 0 3.2 3.2v-3.2M65.9 167.9h-3.6a3.6 3.6 0 0 0 3.6 3.6M72.9 161.3v-1.6h.2v1.6h-4.2a4 4 0 0 0 4 4M72.9 165.3h.2v1.9h-.2z"/>
<path d="M120.7 170.2a2.8 2.8 0 0 1 2.8 2.8h-2.8M120.7 176a4 4 0 0 1 4 4h-4M178.5 165.6v1.6M178.5 165.6a1.52 1.52 0 0 0-1.6 1.5 3.9 3.9 0 0 0-4-3.9v4M189.6 167.2v-4a3.9 3.9 0 0 1 4 4M206.8 167.2v-4a3.9 3.9 0 0 1 4 3.9 1.51 1.51 0 0 1 1.6-1.5v1.6M229 167.2v-4a3.7 3.7 0 0 1 4 4M241.1 167.2v-4a3.9 3.9 0 0 1 4 3.9 1.51 1.51 0 0 1 1.6-1.5v1.6M252.4 166.7h3.5M283.5 167.6a4 4 0 0 0 4 4M319.5 164.9l-2.2 2.3M321.4 164.9l2.3 2.3"/>
<path d="M338.1 167.2a4 4 0 0 1 4-4v4M120.7 191.5h2.9a2.9 2.9 0 0 1-2.9 2.9 5.1 5.1 0 0 1 5.1 5.1h-5.1M120.7 183.1a2.6 2.6 0 0 1 2.6 2.6h-2.6M135.1 204.2h3.6M138.7 200.6a3.6 3.6 0 0 0-3.6 3.6"/>
</g>
<!-- layer: A_Wand_Leichtbau -->
<g fill="none" stroke="#000" stroke-width=".23">
<path d="M121.1 80.1h5v.2h-5v69.7h-.1v-18h-39.8v29.2h39.8v-6h.1v6.1h-40v-81h2.6v.1h-2.5v26.2h39.8v-26.3M138.2 80.1h-4.1v.2h4.1M138.2 80.5v38h41.3v2.8h.1v-2.9h-13.2v-37.9M138.3 80.5v26h6.4M166.3 80.5v37.9h-28v-11.8h6.4M81.2 106.7h39.8v25.2h-39.8zM147.5 103.8h15.2M147.5 103.9h15.2M165.5 103.8h.8M165.5 103.9h.8M327.5 118.7h.6v1.6h-.1v-1.5h-.5M138.2 132.4v6"/>
<path d="M138.2 139.9v6M143.1 126.5h-4.9v4.4M144.6 126.5h6M152.1 126.5h6M159.6 126.5h6M167.1 126.5h6M174.6 126.5h4.9v-1.2h.1v1.2M179.5 131.7v22.4M179.6 131.7v22.4M184.7 129.9h14M184.7 129.8h14M201.1 130.5v24.8"/>
<path d="M201.2 130.5v24.8M225.9 126.3h5.1M256.3 126.3h7.4M264.5 126.5h.4v.1h-.4M270.1 126.5h-.4v.1h.4M271 126.5h7.4M328 126.5v-1.4h.1v1.4M350.9 129v2h.4v-2M76.5 159.7v.6M138.2 154.9v4.4h4.9M138.2 159.3v1.9h-4.1M138.2 147.4v6"/>
<path d="M144.6 159.3h6M152.1 159.3h6M159.6 159.3h6M167.1 159.3h6M174.6 159.3h4.9M198.7 158.1v1.1h-10v.1h10.1v-1.2M201.5 155.3h.5v.1h-.5M206.3 155.3h-.3l.3 .1M221.2 159.5h9.8M234.4 145.6v4.6h.4v-4.6M234.4 154.8v-.4h.4v.4M234.8 158.9h4.5v.6h-4.5"/>
<path d="M251.9 158.9h-4.6v.6h4.6M256.3 159.5v.2h-.4v-.2h7.8M271 159.3h7.4M279.2 159.3h8.3M279.2 159.2h8.3M350.9 141v-2h.4v2M65.9 171.5h.4v.2h-.4zM76.5 160.6v.6h.7M77.5 161.2h1.2M79 161.2h1.2M80.5 161.2h.6M121.1 161.2h4"/>
<path d="M126.6 161.2h6M138.9 179.2v26.3M165.5 167.3h-26.6v11.8M165.6 167.3h1.5M167.1 167.2h-28.4v38.3M255.9 167.2v-.5h.4v.5M282.3 167.2h1.2v.4h-1.2M288.7 167.2h-1.2v.4h1.2M289.8 170v32.1M290.4 170v32.1M342.7 166v.2M349.6 166v.2"/>
<path d="M349.9 166h-7.5v1.2M349.9 166.2h-7.4v1"/>
</g>
<!-- layer: A_Sichtkanten -->
<path d="M81.2 66.5v13.8M238.5 80.5v22.9h2v12.6M254 150.7v3M264.5 159.5v7.7" fill="none" stroke="#000" stroke-width=".23"/>
<!-- layer: A_Stuetzen -->
<g fill="none" stroke="#000" stroke-width=".23">
<path d="M74.1 78.9h2.4v4.8h-2.4zM105.1 78.9h10v4.8h-10zM143.7 78.9h4.8v4.8h-4.8zM179.7 78.9h4.8v4.8h-4.8zM215.9 78.9h4.4v4.8h-4.4zM251.7 78.9h4.8v4.8h-4.8zM287.7 78.9h4.8v4.8h-4.8zM323.7 78.9h4.8v4.8h-4.8zM254.4 90.4h1v.9h-1zM348.5 87.5h2.8v2.8h-2.8zM72.5 102.3h2.9v2.8h-2.9zM90.7 103.8h2.8v2.8h-2.8z"/>
<path d="M108.7 103.8h2.8v2.8h-2.8zM126.7 103.8h2.8v2.8h-2.8zM144.7 103.8h2.8v2.8h-2.8zM162.7 103.8h2.8v2.8h-2.8zM180.7 103.8h2.8v2.8h-2.8zM198.7 103.8h2.8v2.8h-2.8zM216.7 103.8h2.8v2.8h-2.8zM234.7 103.8h2.8v2.8h-2.8zM252.7 103.8h2.8v2.8h-2.8zM252.7 116h2.8v2.8h-2.8zM288.7 116h2.8v2.8h-2.8zM324.7 116h2.8v2.8h-2.8z"/>
<path d="M74.1 124.9h2.4v6.8h-2.4zM90.7 127.7h2.8v2.8h-2.8zM107.5 126.5h5.2v5.2h-5.2zM126.7 127.7h2.8v2.8h-2.8zM143.5 126.5h2.6v5.2h-2.6zM146.1 126.5h2.6v5.2h-2.6zM162.7 127.7h2.8v2.8h-2.8zM179.5 126.5h5.2v5.2h-5.2zM198.7 127.7h2.8v2.8h-2.8zM251.9 126.3h2.1v5h-2.1zM254.1 126.3h2.2v5h-2.2zM287.5 126.5h5.2v5.2h-5.2z"/>
<path d="M323.5 126.5h5.2v5.2h-5.2zM348.5 123.5h2.8v2.8h-2.8zM74.1 154.5h2.4v5.2h-2.4zM90.7 155.3h2.8v2.8h-2.8zM107.5 154.1h5.2v5.2h-5.2zM126.7 155.3h2.8v2.8h-2.8zM143.5 154.1h2.6v5.2h-2.6zM146.1 154.1h2.6v5.2h-2.6zM162.7 155.3h2.8v2.8h-2.8zM179.5 154.1h5.2v5.2h-5.2zM198.7 155.3h2.8v2.8h-2.8zM251.9 154.5h2.1v5h-2.1z"/>
<path d="M254.1 155.3h2.2v4.2h-2.2zM287.5 154.1h5.2v5.2h-5.2zM323.5 154.1h5.2v5.2h-5.2zM348.5 159.5h2.8v2.8h-2.8zM90.7 179.1h2.8v2.8h-2.8zM108.7 179.1h2.8v2.8h-2.8zM126.7 179.1h2.8v2.8h-2.8zM144.7 179.1h2.8v2.8h-2.8zM162.7 179.1h2.8v2.8h-2.8zM180.7 179.1h2.8v2.8h-2.8zM198.7 179.1h2.8v2.8h-2.8zM216.7 179.1h2.8v2.8h-2.8z"/>
<path d="M234.7 179.1h2.8v2.8h-2.8zM252.7 179.1h2.8v2.8h-2.8zM252.7 167.2h2.8v2.8h-2.8zM288.7 167.2h2.8v2.8h-2.8zM324.7 167.2h2.8v2.8h-2.8zM348.5 195.5h2.8v2.8h-2.8zM74.1 202.1h2.2v4.8h-2.2zM105.1 202.1h10v4.8h-10zM143.7 202.1h4.8v4.8h-4.8zM179.7 202.1h4.8v4.8h-4.8zM215.7 202.1h4.8v4.8h-4.8zM251.7 202.1h4.8v4.8h-4.8z"/>
<path d="M287.7 202.1h4.8v4.8h-4.8zM323.7 202.1h4.8v4.8h-4.8z"/>
</g>
<!-- layer: FM_Index_Raumnummern -->
<path d="M249.8 134.7h9.4M255.8 125.6h6.6v3.2M270 125.7h7.3v2.4M257.1 157.2v5.1h7M271.9 158v3.8h6.8M349.7 165.6h-6.3v1.3" fill="none" stroke="#f0f" stroke-width=".23"/>
<!-- layer: A_Leitungssteigschacht-Symbol -->
<path d="M256.3 130.5l6.9-.5 .5-3.7v4.2zM256.7 135.5l4.8-.3 .4-3.9v4.2zM271 128.8l6.9-.4 .5-1.9v2.3zM221.2 157.1h9.8v2.4l-.5-1.9zM256.3 156.1h7.4v3.4l-.5-3zM271 157h7.4v2.3l-.4-2z" fill="none" stroke="#000" stroke-width=".23"/>
<!-- layer: 0 -->
<g fill="none" stroke="#000" stroke-width=".25">
<path d="M375.3 36.9l13.2 .2-.9 4.5zM287.5 167.6v4"/>
<circle cx="381.9" cy="38.2" r="6.7"/>
</g>
<!-- layer: L_Planrand -->
<path d="M19.9 5.1h395v287h-395z" fill="none" stroke="#000" stroke-width=".23"/>
<!-- layer: L_Plankopf -->
<path d="M314.9 270.1h100v22h-100zM314.9 283.6h100M334.9 283.6v8.5M348.9 283.6v8.5M362.9 283.6v8.5M376.9 283.6v8.5" fill="none" stroke="#000" stroke-width=".23"/>
<!-- layer: 0 -->
<path d="M375.3 36.9l13.2 .2-.9 4.5zM388.5 37.1l-.9 4.5z" fill="#000" stroke="#000" stroke-width=".23"/>
<text font-size="8.9" x="372.6" y="39.4" transform="rotate(-79 372.6 39.4)">N</text>
<text font-size="3.8" x="316.2" y="278">ZUG-TH01 01 / 1. UG</text>
<g font-size="3.5">
<text x="23.6" y="288.6">Intern © Siemens AG 2014</text>
<text x="69.3" y="288.6">All Rights Reserved</text>
</g>
<g font-size="2.8" fill="#f0f">
<text x="86" y="73.9">143-</text>
<text x="95.8" y="94.4">126B</text>
<text x="152.6" y="94.4">125-</text>
<text x="196.9" y="94.2">116-</text>
<text x="282.2" y="94.2">112-</text>
<text x="152.6" y="110.9">125A</text>
<text x="273.1" y="110.9">112A</text>
<text x="95.9" y="119.4">126A</text>
<text x="126.3" y="119.6">127-</text>
<text x="73.8" y="121.3">140A</text>
<text x="255.5" y="125.2">144A</text>
<text x="270.2" y="125.4">144B</text>
<text x="300.4" y="122.9">144-</text>
<text x="222.8" y="137.1">110-</text>
<text x="249.9" y="134.1">107-</text>
<text x="158.1" y="141.8">127A</text>
<text x="241.2" y="143.5">109-</text>
<text x="256.1" y="140.5">108-</text>
<text x="96.3" y="146.3">126-</text>
<text x="187.8" y="145.3">116A</text>
<text x="283.3" y="144.1">100-</text>
<text x="335.9" y="144.1">105-</text>
<text x="207.5" y="150.7">115-</text>
<text x="222.4" y="150.8">111-</text>
<text x="221.6" y="159.2">114B</text>
<text x="272.1" y="161.5">145B</text>
<text x="58.3" y="163">141-</text>
<text x="180.5" y="164.4">114-</text>
<text x="257.6" y="162.1">145A</text>
<text x="290" y="164.5">145-</text>
<text x="343" y="165.3">105A</text>
<text x="57.5" y="171.4">142-</text>
<text x="66.8" y="177.4">140-</text>
<text x="96.3" y="177.4">128-</text>
<text x="225" y="175.2">135B</text>
<text x="336.1" y="177.2">139-</text>
<text x="57.5" y="187.1">142A</text>
<text x="270.2" y="188.6">136-</text>
<text x="306.5" y="188.6">137-</text>
<text x="95.9" y="196.1">129-</text>
<text x="150.3" y="192.8">131-</text>
<text x="170.3" y="192.8">133-</text>
<text x="187.2" y="192.8">134-</text>
<text x="206.9" y="192.8">135A</text>
<text x="242.8" y="192.8">135C</text>
<text x="335.7" y="195.7">138-</text>
</g>
<text font-size="2.8" x="371.3" y="281.3">Siemens Schweiz AG</text>
<g font-size="2.3">
<text x="316.1" y="273.1">Standort/Gebäude/Geschoss:</text>
<text x="316.2" y="281.4">Theilerstrasse 1, 6300 Zug, Schweiz</text>
<text x="316.1" y="286.6">Maßstab/Format:</text>
<text x="336.1" y="286.6">Bearbeiter:</text>
<text x="350.1" y="286.6">Geprüft:</text>
<text x="364.1" y="286.6">Datum:</text>
<text x="378.1" y="286.6">Plan-Nr:</text>
<text x="316" y="290.4">1:250 / A3</text>
<text x="336.1" y="290.4">ult</text>
<text x="364.1" y="290.4">07.06.2018</text>
<text x="378.2" y="290.4">ZUG-TH01_01_IST_20180607</text>
</g>
<g font-size="1.4">
<text x="267" y="285.8">0</text>
<text x="271" y="285.8">1</text>
<text x="275" y="285.8">2</text>
<text x="279" y="285.8">3</text>
<text x="283" y="285.8">4</text>
<text x="287" y="285.8">5 m</text>
<text x="306.2" y="285.8">10m</text>
</g>
</svg>
